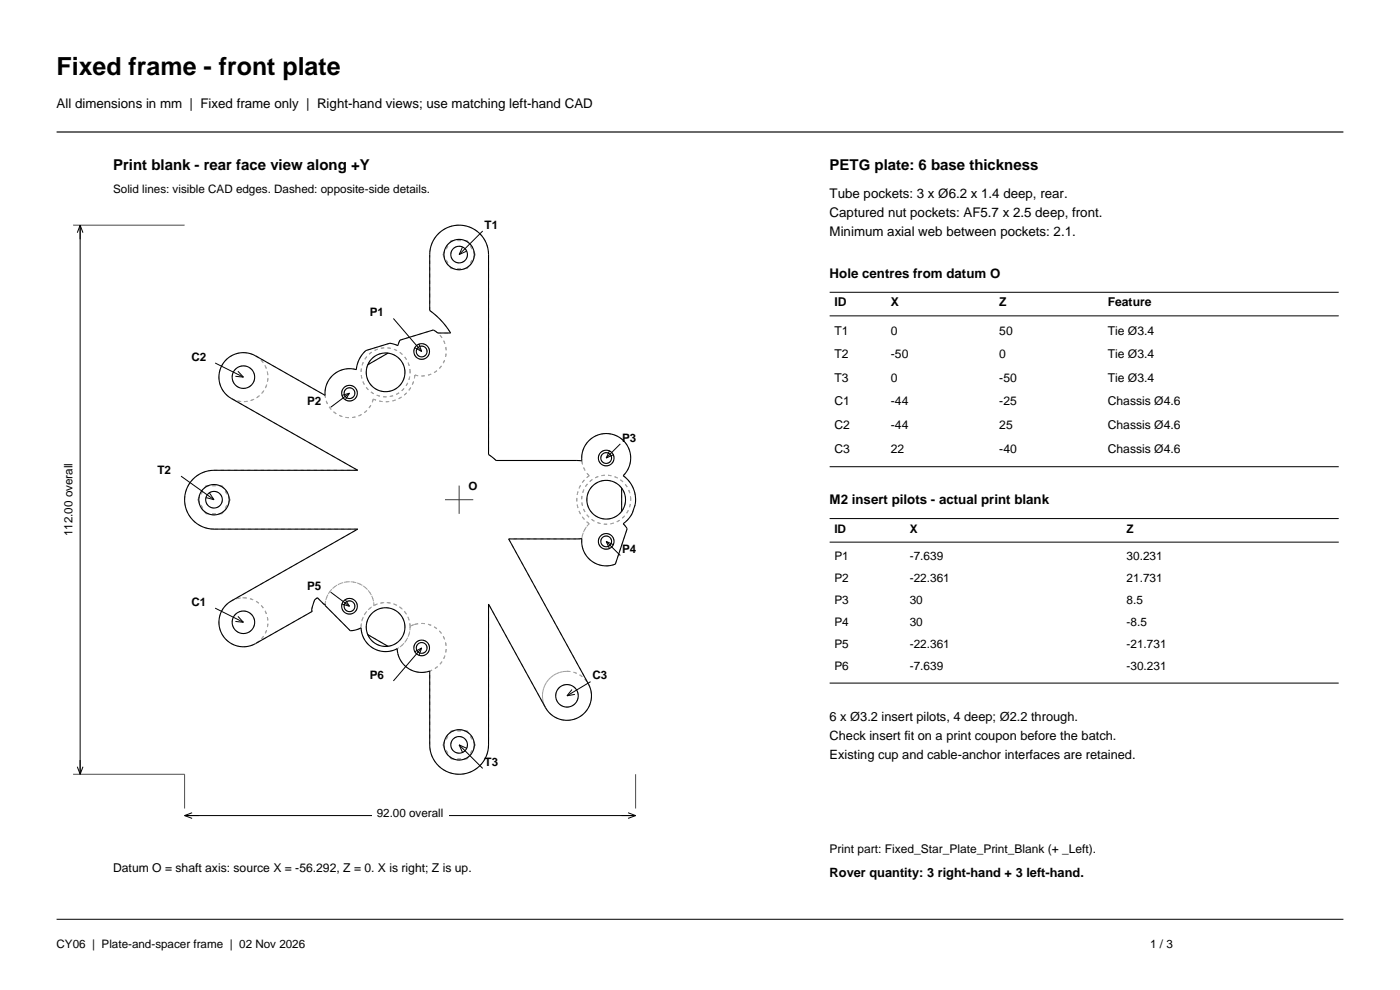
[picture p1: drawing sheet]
<svg xmlns="http://www.w3.org/2000/svg" width="297mm" height="210mm" viewBox="0 0 297 210" stroke-linecap="round" stroke-linejoin="round" font-family="sans-serif">
<path d="M12 28h273" fill="none" stroke="#000" stroke-width=".25"/>
<g fill="none" stroke="#000" stroke-width=".21">
<path d="M98.1 52.4l-.7 1.6M99 53.3l-1.6 .7M102.4 49l-5 5M45.6 77l6 3M49.9 79.8l1.7 .2M50.5 78.7l1.1 1.3M83.5 67.6l6 7M88 73.7l1.5 .9M88.9 73l.6 1.6M176 62h108M176 67h108M74.1 83.4l-4 3"/>
<path d="M74.1 83.4l-.9 1.4M74.1 83.4l-1.6 .5M129.3 95.6l-.7 1.6M130.2 96.5l-1.6 .7M131.6 94.2l-3 3M176 99h108M38.4 101l7 5M43.7 105.6l1.7 .4M44.4 104.6l1 1.4M128.6 114.8l3 3M128.6 114.8l1.6 .7M128.6 114.8l.7 1.6"/>
<path d="M176 110h108M176 115h108M45.6 129l6 3M49.9 131.8l1.7 .2M50.5 130.7l1.1 1.3M70.1 125.6l4 3M72.5 128.1l1.6 .5M73.2 127.2l.9 1.4M89.5 137.4l-6 7M89.5 137.4l-.6 1.6M89.5 137.4l-1.5 .9M97.4 158l5 5"/>
<path d="M97.4 158l1.6 .7M97.4 158l.7 1.6M121.3 146.3l-1 1.3M122 147.3l-1.7 .3M125.3 144.6l-5 3M176 144.9h108M39.2 173h95.6M39.2 173l1.6 .6M40.8 172.4l-1.6 .6M133.2 172.4l1.6 .6M134.8 173l-1.6 .6M12 195h273"/>
</g>
<g fill="none" stroke="#9e9e9e" stroke-width=".21" stroke-dasharray=".7 .7" stroke-linecap="butt">
<path d="M94 54l1.7 3M94 54l1.7-3M95.7 51l-1.7 3M95.7 57h3.4M95.7 57l-1.7-3M95.7 51h3.4M97.4 50.8a3.2 3.2 0 0 1 2.9 4.7 3.2 3.2 0 0 1-5.5 .4 3.2 3.2 0 0 1 2.1-5.1h.5M97.4 52.2a1.77 1.77 0 0 1 1.6 2.6 1.77 1.77 0 0 1-3 .3 1.77 1.77 0 0 1 1.1-2.8l.3-.1M99.1 51h-3.4M99.1 57l1.7-3M99.1 51l1.7 3M99.1 57h-3.4"/>
<path d="M100.8 54l-1.7-3M100.8 54l-1.7 3M103.6 54a6.2 6.2 0 0 0-6.2-6.2 6.2 6.2 0 0 0-6.2 6.2M103.6 54v42.4M51.6 77.6a2.39 2.39 0 0 1 2.2 3.5 2.39 2.39 0 0 1-4.1 .3 2.39 2.39 0 0 1 1.5-3.8h.4M51.6 74.8a5.2 5.2 0 0 1 4.6 7.6 5.2 5.2 0 0 1-8.9 .5 5.2 5.2 0 0 1 3.8-8.1h.5M54.2 75.5a5.2 5.2 0 0 1 2 7.1 5.2 5.2 0 0 1-7.1 1.9M54.2 75.5l14.8 8.4M75.6 78.4a5.2 5.2 0 0 0-6.5 3.6 5.2 5.2 0 0 0 3.7 6.4 5.2 5.2 0 0 0 6.4-3.8M77.6 74.4a6.2 6.2 0 0 0-2 4M78 77.4a4.1 4.1 0 0 0 3 5.6 4.1 4.1 0 0 0 4.9-4M82.3 74.9a4.1 4.1 0 0 0-4.3 2.5"/>
<path d="M82.3 74.9l-4.3 2.5M82.7 72.8l-5.1 1.6M84.4 73.3l-1.7-.5M84.8 72.2l-.4 1.1M84.8 72.2l7.1-2.2M85.9 79a4.1 4.1 0 0 0-3.6-4.1M87 79a5.2 5.2 0 0 0-7.7-4.6 5.2 5.2 0 0 0-.4 8.9 5.2 5.2 0 0 0 8.1-3.9v-.4M88 79.6a6.2 6.2 0 0 1-8.8 5M88 79.6a5.2 5.2 0 0 0 6-2.6 5.2 5.2 0 0 0-1.1-6.4M88 79.6a5.2 5.2 0 0 0 6.3-3.1 5.2 5.2 0 0 0-2.4-6.5M89.5 76.2a1.66 1.66 0 0 0 1.4-2.4 1.66 1.66 0 0 0-2.8-.3 1.66 1.66 0 0 0 1 2.7h.4M90.6 74.6a1.14 1.14 0 0 0-1.6-1.1 1.14 1.14 0 0 0-.3 2 1.14 1.14 0 0 0 1.9-.7v-.2"/>
<path d="M91.2 65.9l2.1 1.8 1.2 1.4 1.1 1.5M91.2 65.9v-11.9M92.9 70.6h2.7M45.4 99.8h30.5M74.1 85.1a1.66 1.66 0 0 0 1.5-2.4 1.66 1.66 0 0 0-2.8-.3 1.66 1.66 0 0 0 1 2.6l.3 .1M75.3 83.4a1.14 1.14 0 0 0-1.6-1 1.14 1.14 0 0 0-.3 1.9 1.14 1.14 0 0 0 1.9-.6v-.3M75.9 99.8l-26.8-15.3M79.2 84.6a5.2 5.2 0 0 1-5.5 4 5.2 5.2 0 0 1-4.7-4.7M105.3 97.7l-1.7-1.3M105.3 97.7h17.1M122.4 97.7h1M128.6 98.8a1.66 1.66 0 0 0 1.5-2.4 1.66 1.66 0 0 0-2.8-.3 1.66 1.66 0 0 0 1 2.7h.3"/>
<path d="M129.7 97.2a1.14 1.14 0 0 0-1.6-1.1 1.14 1.14 0 0 0-.2 2 1.14 1.14 0 0 0 1.8-.7v-.2M42 106l1.7-3M42 106l1.7 3M43.7 103h3.4M43.7 109l-1.7-3M43.7 103l-1.7 3M43.7 109h3.4M45.4 112.2a6.2 6.2 0 0 1-6.2-6.2 6.2 6.2 0 0 1 6.2-6.2M45.4 104.2a1.77 1.77 0 0 1 1.6 2.6 1.77 1.77 0 0 1-3 .3 1.77 1.77 0 0 1 1.1-2.8l.3-.1M45.4 102.8a3.2 3.2 0 0 1 2.9 4.7 3.2 3.2 0 0 1-5.5 .4 3.2 3.2 0 0 1 2.1-5.1h.5M47.1 103l1.7 3M47.1 109h-3.4"/>
<path d="M47.1 109l1.7-3M47.1 103h-3.4M48.8 106l-1.7 3M48.8 106l-1.7-3M75.9 112.2h-30.5M107.9 114.3l16.9 30.8M122.4 114.3h-14.5M123.4 114.3l.7-2 .9-1.2M123.4 114.3h-1M125 100.9l-.9-1.2-.7-2M125 111.1a6.2 6.2 0 0 1 0-10.2M125 100.9a6.2 6.2 0 0 0 0 10.2"/>
<path d="M128.6 116.5a1.66 1.66 0 0 0 1.5-2.4 1.66 1.66 0 0 0-2.8-.3 1.66 1.66 0 0 0 1 2.7h.3M129.7 114.8a1.14 1.14 0 0 0-1.6-1 1.14 1.14 0 0 0-.2 1.9 1.14 1.14 0 0 0 1.8-.6v-.3M130.5 119.7a5.2 5.2 0 0 1-6.3-2 5.2 5.2 0 0 1 .8-6.6M130.5 119.7l2.5-7.6M131.9 108.5l.6-1.2 .2-1.3M131.9 103.5a4.1 4.1 0 0 0-6.1-.5 4.1 4.1 0 0 0 0 6 4.1 4.1 0 0 0 6.1-.5M131.9 108.5v-5M132.2 100.9a5.2 5.2 0 0 0 .1-7.4 5.2 5.2 0 0 0-7.4 0 5.2 5.2 0 0 0 .1 7.4M132.2 100.9a6.2 6.2 0 0 1 2.6 6.1M132.2 111.1l.8 1M132.7 106l-.2-1.3-.6-1.2M133.8 106a5.2 5.2 0 0 0-7.7-4.6 5.2 5.2 0 0 0-.4 8.9 5.2 5.2 0 0 0 8.1-3.8v-.5"/>
<path d="M134.1 108.9l.7-1.9M134.1 108.9a6.2 6.2 0 0 1-1.9 2.2M49.1 127.5l1.5-.6 1-.1M49.1 127.5l26.8-15.3M51.6 126.8a5.2 5.2 0 0 1 5.1 3.9 5.2 5.2 0 0 1-2.5 5.8M51.6 129.6a2.39 2.39 0 0 1 2.2 3.5 2.39 2.39 0 0 1-4.1 .3 2.39 2.39 0 0 1 1.5-3.8h.4M51.6 126.8a5.2 5.2 0 0 1 4.6 7.6 5.2 5.2 0 0 1-8.9 .5 5.2 5.2 0 0 1 3.8-8.1h.5M66.1 129.3l.7-2.1M66.1 129.3l.1 .3M66.2 129.7v-.1M66.2 129.7l-12 6.8M66.8 127.2l.5-.4"/>
<path d="M67.3 126.8l1.5 1.4M68.9 128.4l5.4 5.4M69 128.1a5.2 5.2 0 0 1 5.3-4.7 5.2 5.2 0 0 1 5 5M69 128.1l-.2 .1M74.1 130.3a1.66 1.66 0 0 0 1.5-2.4 1.66 1.66 0 0 0-2.8-.3 1.66 1.66 0 0 0 1 2.6l.3 .1M74.3 133.8l1-.1 1.3-.5M75.3 128.6a1.14 1.14 0 0 0-1.6-1 1.14 1.14 0 0 0-.3 1.9 1.14 1.14 0 0 0 1.9-.6v-.3M76.6 133.2a5.2 5.2 0 0 1 2.7-4.8M78 134.6a4.1 4.1 0 0 0 4.3 2.5M78 134.6l4.3 2.5M79.3 128.4a5.2 5.2 0 0 0-5.1-5 5.2 5.2 0 0 0-5.3 5M82.3 137.1a4.1 4.1 0 0 0 3.6-4.1"/>
<path d="M84.3 137.6l.1 1.1M84.4 138.7a5.2 5.2 0 0 0 6.4 3.8 5.2 5.2 0 0 0 3.7-6.4 5.2 5.2 0 0 0-6.5-3.7M85.9 133a4.1 4.1 0 0 0-4.9-4 4.1 4.1 0 0 0-3 5.6M87 132.9l1-.5M87 132.9a5.2 5.2 0 0 0-7.7-4.5M87 132.9v.1M87 133a5.2 5.2 0 0 1-2.7 4.6M87 133a5.2 5.2 0 0 0-7.7-4.6 5.2 5.2 0 0 0-.4 9 5.2 5.2 0 0 0 8.1-3.9v-.5M88 132.4a5.2 5.2 0 0 1 6.4 3.5 5.2 5.2 0 0 1-3.2 6.5M88 132.4l-1 .5M89.5 139.1a1.66 1.66 0 0 0 1.4-2.4 1.66 1.66 0 0 0-2.8-.3 1.66 1.66 0 0 0 1 2.7h.4M90.6 137.4a1.14 1.14 0 0 0-1.6-1 1.14 1.14 0 0 0-.3 1.9 1.14 1.14 0 0 0 1.9-.6v-.3"/>
<path d="M103.6 128.1v29.9M91.2 158v-15.6M94 158l1.7-3M94 158l1.7 3M95.7 155h3.4M95.7 155l-1.7 3M97.4 156.2a1.77 1.77 0 0 1 1.6 2.6 1.77 1.77 0 0 1-3 .3 1.77 1.77 0 0 1 1.1-2.8l.3-.1M97.4 154.8a3.2 3.2 0 0 1 2.9 4.7 3.2 3.2 0 0 1-5.5 .4 3.2 3.2 0 0 1 2.1-5.1h.5M99.1 155l1.7 3M99.1 155h-3.4M100.8 158l-1.7 3M100.8 158l-1.7-3"/>
<path d="M103.6 158a6.2 6.2 0 0 1-6.2 6.2 6.2 6.2 0 0 1-6.2-6.2M115.7 150.1a5.2 5.2 0 0 1 4.6-7.7M115.7 150.1l-12.1-22M120.3 142.4a5.2 5.2 0 0 1 4.5 2.7M120.3 145.2a2.39 2.39 0 0 1 2.1 3.5 2.39 2.39 0 0 1-4 .3 2.39 2.39 0 0 1 1.5-3.8h.4M120.3 142.4a5.2 5.2 0 0 1 4.6 7.6 5.2 5.2 0 0 1-8.9 .5 5.2 5.2 0 0 1 3.7-8.1h.6M95.7 161l-1.7-3M95.7 161h3.4M99.1 161h-3.4M99.1 161l1.7-3"/>
</g>
<g fill="none" stroke="#000" stroke-width=".23">
<path d="M47.8 76.5a5.2 5.2 0 0 1 6.4-1l14.8 8.4-.1-.6a5.2 5.2 0 0 1 6.7-4.9 6.2 6.2 0 0 1 2-4l5.1-1.6 1.7 .5 .4-1.1 7.1-2.2 1 .6h2.7l-1.1-1.5-1.2-1.4-2.1-1.8v-11.9a6.2 6.2 0 0 1 6.2-6.2 6.2 6.2 0 0 1 6.2 6.2v42.4l1.7 1.3h18.1v-.5a5.2 5.2 0 0 1 7.2-4.8 5.2 5.2 0 0 1 1.6 8.5 6.2 6.2 0 0 1 2.6 6.1 6.2 6.2 0 0 1-2.6 4.1l.8 1-2.5 7.6a5.2 5.2 0 0 1-7.1-5.4h-15.5l16.9 30.8a5.2 5.2 0 0 1-2 7.1 5.2 5.2 0 0 1-7.1-2.1l-12.1-22v29.9a6.2 6.2 0 0 1-6.2 6.2 6.2 6.2 0 0 1-6.2-6.2v-15.6l-.6 .1a5.2 5.2 0 0 1-6.3-4.9 5.2 5.2 0 0 1-7.7-4.4l-1.3 .5-1 .1-5.4-5.4 .1-.3-.2 .1-1.5-1.4-.5 .4-.7 2.1 .1 .4-12 6.8a5.2 5.2 0 0 1-7.1-1.9 5.2 5.2 0 0 1 2-7.1l26.8-15.3h-30.5a6.2 6.2 0 0 1-6.2-6.2 6.2 6.2 0 0 1 6.2-6.2h30.5l-26.8-15.3a5.2 5.2 0 0 1-1.3-8zM82.3 74.9l-4.3 2.5M131.9 103.5v5M78 134.6l4.3 2.5"/>
<circle cx="97.4" cy="54" r="1.77"/>
<circle cx="97.4" cy="54" r="3.2"/>
<circle cx="51.6" cy="80" r="2.39"/>
<circle cx="81.8" cy="79" r="4.1"/>
<circle cx="89.5" cy="74.6" r="1.14"/>
<circle cx="89.5" cy="74.6" r="1.66"/>
<circle cx="74.1" cy="83.4" r="1.66"/>
<circle cx="74.1" cy="83.4" r="1.14"/>
<circle cx="128.6" cy="97.2" r="1.66"/>
<circle cx="128.6" cy="97.2" r="1.14"/>
<circle cx="45.4" cy="106" r="1.77"/>
<circle cx="45.4" cy="106" r="3.2"/>
<circle cx="128.6" cy="114.8" r="1.66"/>
<circle cx="128.6" cy="114.8" r="1.14"/>
<circle cx="128.6" cy="106" r="4.1"/>
<circle cx="51.6" cy="132" r="2.39"/>
<circle cx="74.1" cy="128.6" r="1.66"/>
<circle cx="74.1" cy="128.6" r="1.14"/>
<circle cx="81.8" cy="133" r="4.1"/>
<circle cx="89.5" cy="137.4" r="1.14"/>
<circle cx="89.5" cy="137.4" r="1.66"/>
<circle cx="97.4" cy="158" r="1.77"/>
<circle cx="97.4" cy="158" r="3.2"/>
<circle cx="120.3" cy="147.6" r="2.39"/>
</g>
<path d="M94.4 106h6M97.4 103v6" fill="none" stroke="#404040" stroke-width=".21"/>
<path d="M39.2 164.2v7.3M134.8 164.2v7.3" fill="none" stroke="#4d4d4d" stroke-width=".21"/>
<path d="M78.9 171h16.2v3h-16.2z" fill-rule="evenodd" fill="#fff"/>
<path d="M15.5 47.8h23.7M15.5 164.2h23.7" fill="none" stroke="#4d4d4d" stroke-width=".21"/>
<path d="M17 47.8v116.4M17 47.8l.6 1.6M17 47.8l-.6 1.6M16.4 162.6l.6 1.6M17.6 162.6l-.6 1.6" fill="none" stroke="#000" stroke-width=".21"/>
<path d="M13.3 97.2h2.8v17.6h-2.8z" fill-rule="evenodd" fill="#fff"/>
<text font-size="5.3" x="12" y="16">Fixed frame - front plate</text>
<g font-size="3.2">
<text x="24" y="36">Print blank - rear face view along +Y</text>
<text x="176" y="36">PETG plate: 6 base thickness</text>
</g>
<g font-size="2.8">
<text x="12" y="23">All dimensions in mm | Fixed frame only | Right-hand views; use matching left-hand CAD</text>
<text x="176" y="42">Tube pockets: 3 x Ø6.2 x 1.4 deep, rear.</text>
<text x="176" y="46">Captured nut pockets: AF5.7 x 2.5 deep, front.</text>
<text x="176" y="50">Minimum axial web between pockets: 2.1.</text>
<text x="176" y="59">Hole centres from datum O</text>
<text x="176" y="107">M2 insert pilots - actual print blank</text>
</g>
<g font-size="2.7">
<text x="176" y="152.9">6 x Ø3.2 insert pilots, 4 deep; Ø2.2 through.</text>
<text x="176" y="156.9">Check insert fit on a print coupon before the batch.</text>
<text x="176" y="160.9">Existing cup and cable-anchor interfaces are retained.</text>
<text x="176" y="186">Rover quantity: 3 right-hand + 3 left-hand.</text>
</g>
<g font-size="2.6">
<text x="177" y="65">ID</text>
<text x="189" y="65">X</text>
<text x="212" y="65">Z</text>
<text x="235" y="65">Feature</text>
<text x="177" y="71">T1</text>
<text x="189" y="71">0</text>
<text x="212" y="71">50</text>
<text x="235" y="71">Tie Ø3.4</text>
<text x="177" y="76">T2</text>
<text x="189" y="76">-50</text>
<text x="212" y="76">0</text>
<text x="235" y="76">Tie Ø3.4</text>
<text x="177" y="81">T3</text>
<text x="189" y="81">0</text>
<text x="212" y="81">-50</text>
<text x="235" y="81">Tie Ø3.4</text>
<text x="177" y="86">C1</text>
<text x="189" y="86">-44</text>
<text x="212" y="86">-25</text>
<text x="235" y="86">Chassis Ø4.6</text>
<text x="177" y="91">C2</text>
<text x="177" y="96">C3</text>
<text x="189" y="91">-44</text>
<text x="189" y="96">22</text>
<text x="212" y="91">25</text>
<text x="212" y="96">-40</text>
<text x="235" y="91">Chassis Ø4.6</text>
<text x="235" y="96">Chassis Ø4.6</text>
<text x="24" y="185">Datum O = shaft axis: source X = -56.292, Z = 0. X is right; Z is up.</text>
</g>
<g font-size="2.5">
<text x="24" y="41">Solid lines: visible CAD edges. Dashed: opposite-side details.</text>
<text x="102.8" y="48.5">T1</text>
<text x="78.5" y="67.1">P1</text>
<text x="40.6" y="76.5">C2</text>
<text x="65.1" y="85.9">P2</text>
<text x="132" y="93.7">P3</text>
<text x="33.4" y="100.5">T2</text>
<text x="99.4" y="104">O</text>
<text x="15.4" y="113.8" transform="rotate(-90 15.4 113.8)">112.00 overall</text>
<text x="177" y="113">ID</text>
<text x="193" y="113">X</text>
<text x="239" y="113">Z</text>
<text x="132" y="117.3">P4</text>
<text x="177" y="118.7">P1</text>
<text x="193" y="118.7">-7.639</text>
<text x="239" y="118.7">30.231</text>
<text x="65.1" y="125.1">P5</text>
<text x="177" y="123.4">P2</text>
<text x="193" y="123.4">-22.361</text>
<text x="239" y="123.4">21.731</text>
<text x="40.6" y="128.5">C1</text>
<text x="177" y="128.1">P3</text>
<text x="193" y="128.1">30</text>
<text x="239" y="128.1">8.5</text>
<text x="177" y="132.8">P4</text>
<text x="177" y="137.5">P5</text>
<text x="193" y="132.8">30</text>
<text x="193" y="137.5">-22.361</text>
<text x="239" y="132.8">-8.5</text>
<text x="239" y="137.5">-21.731</text>
<text x="78.5" y="143.9">P6</text>
<text x="177" y="142.2">P6</text>
<text x="193" y="142.2">-7.639</text>
<text x="239" y="142.2">-30.231</text>
<text x="125.7" y="144.1">C3</text>
<text x="102.8" y="162.5">T3</text>
<text x="79.9" y="173.3">92.00 overall</text>
<text x="176" y="181">Print part: Fixed_Star_Plate_Print_Blank (+ _Left).</text>
<text x="12" y="201">CY06 | Plate-and-spacer frame | 02 Nov 2026</text>
<text x="244" y="201">1 / 3</text>
</g>
</svg>
